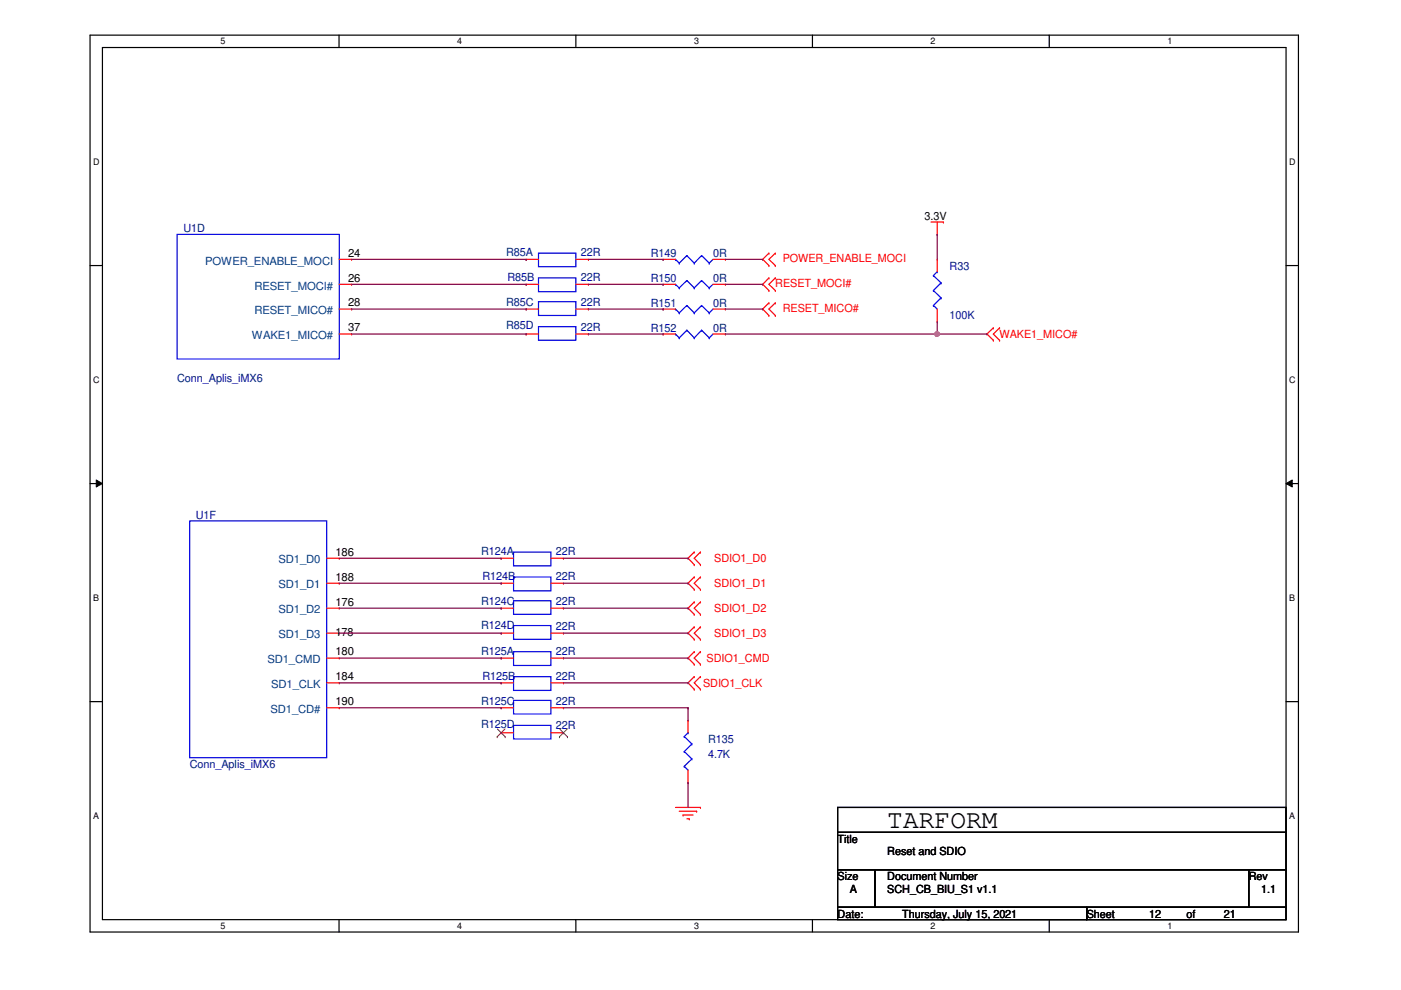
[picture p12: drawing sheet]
<svg xmlns="http://www.w3.org/2000/svg" width="297mm" height="210mm" viewBox="0 0 297 210" stroke-linecap="round" stroke-linejoin="round" font-family="sans-serif">
<path d="M19.1 7.5h256.2v190.1h-256.2zM21.7 10.1h251v184.9h-251z" fill="none" stroke="#000" stroke-width=".25"/>
<g fill="#fff">
<path d="M46.8 7.7h1v2.1h-1z"/>
<path d="M46.8 195.2h1v2.2h-1z"/>
</g>
<path d="M71.9 7.5v2.6M71.9 195v2.6" fill="none" stroke="#000" stroke-width=".25"/>
<g fill="#fff">
<path d="M96.9 7.7h1.1v2.1h-1.1z"/>
<path d="M96.9 195.2h1.1v2.2h-1.1z"/>
</g>
<path d="M122.1 7.5v2.6M122.1 195v2.6" fill="none" stroke="#000" stroke-width=".25"/>
<g fill="#fff">
<path d="M147.2 7.7h1v2.1h-1z"/>
<path d="M147.2 195.2h1v2.2h-1z"/>
</g>
<path d="M172.3 7.5v2.6M172.3 195v2.6" fill="none" stroke="#000" stroke-width=".25"/>
<g fill="#fff">
<path d="M197.3 7.7h1v2.1h-1z"/>
<path d="M197.3 195.2h1v2.2h-1z"/>
</g>
<path d="M222.5 7.5v2.6M222.5 195v2.6" fill="none" stroke="#000" stroke-width=".25"/>
<g fill="#fff">
<path d="M247.5 7.7h1v2.1h-1z"/>
<path d="M247.5 195.2h1v2.2h-1z"/>
<path d="M19.8 33.2h1.3v2.1h-1.3z"/>
<path d="M273.3 33.2h1.4v2.1h-1.4z"/>
<path d="M19.8 79.4h1.3v2.1h-1.3z"/>
<path d="M273.3 79.4h1.4v2.1h-1.4z"/>
</g>
<path d="M19.1 56.3h2.6M272.7 56.3h2.6" fill="none" stroke="#000" stroke-width=".25"/>
<g fill="#fff">
<path d="M19.8 125.6h1.2v2.2h-1.2z"/>
<path d="M273.3 125.6h1.3v2.2h-1.3z"/>
</g>
<path d="M19.1 102.5h2.6M272.7 102.5h2.6" fill="none" stroke="#000" stroke-width=".25"/>
<path d="M20.4 101.8l1.3 .7-1.3 .8zM272.7 102.5l1.3-.7v1.5z" fill="#000"/>
<path d="M20.4 101.8l1.3 .7-1.3 .8zM272.7 102.5l1.3-.7v1.5z" fill="none" stroke="#000" stroke-width=".21"/>
<g fill="#fff">
<path d="M19.8 171.9h1.2v2.1h-1.2z"/>
<path d="M273.3 171.9h1.3v2.1h-1.3z"/>
</g>
<path d="M19.1 148.8h2.6M272.7 148.8h2.6M177.6 171.2h95.1v5.3h-95.1zM177.6 176.5h95.1v7.9h-95.1zM177.6 184.4h7.9v8h-7.9zM177.6 192.4h52.8v2.6h-52.8zM185.5 184.4h79.3v8h-79.3zM230.4 192.4h42.3v2.6h-42.3zM264.8 184.4h7.9v8h-7.9z" fill="none" stroke="#000" stroke-width=".25"/>
<g fill="none" stroke="#f00" stroke-width=".25">
<path d="M71.9 55h2.6M74.5 55h.1M111.5 55h.1M111.5 55h2.7M122.1 55h2.7M124.8 55h.1M140.6 55h.1M140.6 55h2.6M151.2 55h2.6M153.8 55h.1M163 58.9h.1M163 53.7h.1"/>
<path d="M163 56.3h.1M163 58.9l-1.3 1.4 1.3 1.3M163 53.7l-1.3 1.3 1.3 1.3M164.4 58.9h.1M164.4 56.3h.1M164.4 53.7h.1M164.4 58.9l-1.4 1.4 1.4 1.3M164.4 53.7l-1.4 1.3 1.4 1.3M197.4 47.1h2.6M198.7 49.7h.1M198.7 55h.1M198.7 47.1v2.6"/>
<path d="M198.7 55v2.6M200 47.1h.1M71.9 65.5h2.6M71.9 60.3h2.6M71.9 70.8h2.6M74.5 60.3h.1M74.5 65.5h.1M74.5 70.8h.1M111.5 65.5h.1M111.5 70.8h.1M111.5 60.3h.1M111.5 65.5h2.7"/>
<path d="M111.5 60.3h2.7M111.5 70.8h2.7M122.1 65.5h2.7M122.1 60.3h2.7M122.1 70.8h2.7M124.8 65.5h.1M124.8 70.8h.1M124.8 60.3h.1M140.6 60.3h.1M140.6 65.5h.1M140.6 70.8h.1M140.6 65.5h2.6"/>
<path d="M140.6 60.3h2.6M140.6 70.8h2.6M151.2 65.5h2.6M151.2 60.3h2.6M151.2 70.8h2.6M153.8 60.3h.1M153.8 65.5h.1M153.8 70.8h.1M163 61.6h.1M163 64.2h.1M163 66.9h.1M163 64.2l-1.3 1.3 1.3 1.4"/>
<path d="M164.4 61.6h.1M164.4 66.9h.1M164.4 64.2h.1M164.4 64.2l-1.4 1.3 1.4 1.4M198.7 68.2h.1M198.7 65.5v2.7M210.6 69.5h.1M210.6 72.1h.1M210.6 69.5l-1.3 1.3 1.3 1.3M211.9 72.1h.1M211.9 69.5h.1M211.9 69.5l-1.3 1.3 1.3 1.3"/>
<path d="M69.3 118.4h2.6M71.9 118.4h.1M106.3 118.4h.1M106.3 118.4h2.6M116.8 118.4h2.7M119.5 118.4h.1M147.2 117.1h.1M147.2 119.7h.1M147.2 117.1l-1.3 1.3 1.3 1.3M148.5 119.7h.1M148.5 117.1h.1M148.5 117.1l-1.3 1.3 1.3 1.3"/>
<path d="M69.3 128.9h2.6M69.3 134.2h2.6M69.3 139.5h2.6M69.3 123.7h2.6M71.9 128.9h.1M71.9 134.2h.1M71.9 139.5h.1M71.9 123.7h.1M106.3 123.7h.1M106.3 128.9h.1M106.3 139.5h.1M106.3 134.2h.1"/>
<path d="M106.3 128.9h2.6M106.3 134.2h2.6M106.3 139.5h2.6M106.3 123.7h2.6M116.8 128.9h2.7M116.8 134.2h2.7M116.8 139.5h2.7M116.8 123.7h2.7M119.5 123.7h.1M119.5 128.9h.1M119.5 139.5h.1M119.5 134.2h.1"/>
<path d="M147.2 138.2h.1M147.2 122.3h.1M147.2 125h.1M147.2 127.6h.1M147.2 130.3h.1M147.2 132.9h.1M147.2 135.6h.1M147.2 138.2l-1.3 1.3 1.3 1.3M147.2 122.3l-1.3 1.4 1.3 1.3M147.2 127.6l-1.3 1.3 1.3 1.4M147.2 132.9l-1.3 1.3 1.3 1.4M148.5 138.2h.1"/>
<path d="M148.5 125h.1M148.5 122.3h.1M148.5 130.3h.1M148.5 127.6h.1M148.5 135.6h.1M148.5 132.9h.1M148.5 138.2l-1.3 1.3 1.3 1.3M148.5 122.3l-1.3 1.4 1.3 1.3M148.5 127.6l-1.3 1.3 1.3 1.4M148.5 132.9l-1.3 1.3 1.3 1.4M69.3 144.8h2.6M69.3 150.1h2.6"/>
<path d="M71.9 144.8h.1M71.9 150.1h.1M106.3 144.8h.1M106.3 150.1h.1M106.3 155.4h.1M106.3 144.8h2.6M106.3 150.1h2.6M106.3 155.4h2.6M116.8 144.8h2.7M116.8 150.1h2.7M116.8 155.4h2.7M119.5 144.8h.1"/>
<path d="M119.5 150.1h.1M119.5 155.4h.1M145.9 152.7h.1M145.9 152.7v2.7M147.2 140.8h.1M147.2 143.5h.1M147.2 146.1h.1M147.2 143.5l-1.3 1.3 1.3 1.3M148.5 140.8h.1M148.5 146.1h.1M148.5 143.5h.1M148.5 143.5l-1.3 1.3 1.3 1.3"/>
<path d="M143.2 171.2h5.3M144 172h3.7M144.8 172.8h.1M144.8 172.8h2.1M145.6 173.6h.5M145.9 165.9h.1M145.9 163.3v2.6M146.1 173.6h.1M147.7 172h.1M148.5 171.2h.1"/>
</g>
<g fill="none" stroke="#00f" stroke-width=".25">
<path d="M37.5 49.7h34.4v26.4h-34.4zM114.2 53.7h7.9v2.9h-7.9zM114.2 58.9h7.9v2.9h-7.9zM143.2 55h.1M143.2 55l.8 .8M144 55.8h.1M145.6 59.5h.1M145.6 54.2h.1M145.6 59.5l1.6 1.5M145.6 59.5l-1.6 1.5M145.6 54.2l1.6 1.6M145.6 54.2l-1.6 1.6"/>
<path d="M147.2 55.8h.1M148.8 59.5h.1M148.8 54.2h.1M148.8 59.5l1.6 1.5M148.8 59.5l-1.6 1.5M148.8 54.2l1.6 1.6M148.8 54.2l-1.6 1.6M150.4 55.8h.1M151.2 55l-.8 .8M197.9 58.4h.1M197.9 58.4l1.6 1.6M198.7 57.6h.1"/>
<path d="M198.7 57.6l-.8 .8M199.5 60h.1M199.5 60l-1.6 1.6M114.2 64h7.9v2.9h-7.9zM114.2 69.3h7.9v2.8h-7.9zM143.2 60.3h.1M143.2 65.5h.1M143.2 70.8h.1M143.2 60.3l.8 .7M143.2 65.5l.8 .8M143.2 70.8l.8 .8M144 61h.1"/>
<path d="M144 66.3h.1M144 71.6h.1M145.6 64.8h.1M145.6 70h.1M145.6 64.8l1.6 1.5M145.6 64.8l-1.6 1.5M145.6 70l1.6 1.6M145.6 70l-1.6 1.6M147.2 61h.1M147.2 66.3h.1M147.2 71.6h.1M148.8 64.8h.1"/>
<path d="M148.8 70h.1M148.8 64.8l1.6 1.5M148.8 64.8l-1.6 1.5M148.8 70l1.6 1.6M148.8 70l-1.6 1.6M150.4 61h.1M150.4 66.3h.1M150.4 71.6h.1M151.2 60.3l-.8 .7M151.2 65.5l-.8 .8M151.2 70.8l-.8 .8M197.9 64.8h.1"/>
<path d="M197.9 61.6h.1M197.9 64.8l.8 .7M197.9 61.6l1.6 1.6M199.5 63.2h.1M199.5 63.2l-1.6 1.6M40.2 110.4h29.1v50.3h-29.1zM108.9 117.1h7.9v2.9h-7.9zM108.9 122.3h7.9v3h-7.9zM108.9 127.4h7.9v2.9h-7.9zM108.9 138.2h7.9v2.9h-7.9zM108.9 132.6h7.9v3h-7.9zM108.9 143.5h7.9v2.9h-7.9z"/>
<path d="M108.9 148.5h7.9v2.9h-7.9zM108.9 153.8h7.9v2.9h-7.9zM145.1 159.3h.1M145.1 156.2h.1M145.1 159.3l1.6 1.6M145.1 156.2l1.6 1.5M145.9 155.4h.1M145.9 155.4l-.8 .8M146.7 157.7h.1M146.7 157.7l-1.6 1.6M145.1 162.5h.1M145.1 162.5l.8 .8"/>
<path d="M146.7 160.9h.1M146.7 160.9l-1.6 1.6"/>
</g>
<path d="M105.4 156.2h.1M105.5 154.6l1.6 1.6M107.1 154.6l-1.7 1.6M107.1 156.2h.1M118.6 156.2h.1M118.7 154.6l1.6 1.6M120.3 154.6l-1.7 1.6M120.3 156.2h.1" fill="none" stroke="#804000" stroke-width=".21"/>
<g fill="none" stroke="#800040" stroke-width=".25">
<path d="M74.5 55h37M111.5 55h.1M124.8 55h15.8M140.6 55h.1M153.8 55h7.9M161.7 55h.1M198.7 49.7h.1M198.7 49.7v5.3M74.5 60.3h37M74.5 65.5h37M74.5 70.8h37M111.5 60.3h.1"/>
<path d="M111.5 65.5h.1M111.5 70.8h.1M124.8 60.3h15.8M124.8 65.5h15.8M124.8 70.8h15.8M140.6 60.3h.1M140.6 70.8h.1M140.6 65.5h.1M153.8 60.3h7.9M153.8 65.5h7.9M153.8 70.8h55.5M161.7 60.3h.1"/>
<path d="M161.7 65.5h.1M198.7 70.8h.1M198.7 68.2v2.6M209.3 70.8h.1M71.9 118.4h34.4M106.3 118.4h.1M119.5 118.4h26.4M145.9 118.4h.1M71.9 123.7h34.4M71.9 128.9h34.4M71.9 134.2h34.4M71.9 139.5h34.4"/>
<path d="M106.3 123.7h.1M106.3 128.9h.1M106.3 134.2h.1M106.3 139.5h.1M119.5 123.7h26.4M119.5 128.9h26.4M119.5 134.2h26.4M119.5 139.5h26.4M145.9 134.2h.1M145.9 128.9h.1M145.9 123.7h.1M145.9 139.5h.1"/>
<path d="M71.9 144.8h34.4M71.9 150.1h34.4M106.3 144.8h.1M106.3 150.1h.1M119.5 144.8h26.4M119.5 150.1h26.4M145.9 144.8h.1M145.9 150.1h.1M145.9 150.1v2.6M145.9 165.9h.1M145.9 165.9v5.3"/>
</g>
<circle cx="198.7" cy="70.8" r=".51" fill="#f0f"/>
<circle cx="198.7" cy="70.8" r=".51" fill="none" stroke="#f0f" stroke-width=".25"/>
<circle cx="198.7" cy="70.8" r=".51" fill="#f0f"/>
<circle cx="198.7" cy="70.8" r=".51" fill="none" stroke="#f0f" stroke-width=".25"/>
<text font-size="5.5" x="188.1" y="175.6">TARFORM</text>
<g font-size="2.4">
<text x="196" y="46.6">3.3V</text>
<text x="73.8" y="54.4">24</text>
<text x="73.8" y="59.7">26</text>
<text x="73.8" y="65">28</text>
<text x="73.8" y="70.3">37</text>
<text x="71.1" y="117.8">186</text>
<text x="71.1" y="123.1">188</text>
<text x="71.1" y="128.4">176</text>
<text x="71.1" y="134.8">178</text>
<text x="71.1" y="139">180</text>
<text x="71.1" y="144.2">184</text>
<text x="71.1" y="149.5">190</text>
<text x="177.6" y="178.7">Title</text>
<text x="188.1" y="181.4">Reset and SDIO</text>
<text x="177.6" y="186.6">Size</text>
<text x="180.2" y="189.3">A</text>
<text x="188.1" y="186.6">Document Number</text>
<text x="188.1" y="189.3">SCH_CB_BIU_S1 v1.1</text>
<text x="264.8" y="186.6">Rev</text>
<text x="267.4" y="189.3">1.1</text>
<text x="177.6" y="194.6">Date:</text>
<text x="191.3" y="194.6">Thursday, July 15, 2021</text>
<text x="230.4" y="194.6">Sheet</text>
<text x="243.6" y="194.6">12</text>
<text x="251.5" y="194.6">of</text>
<text x="259.5" y="194.6">21</text>
</g>
<g font-size="2.4" fill="#000080">
<text x="38.9" y="49.3">U1D</text>
<text x="107.3" y="54.3">R85A</text>
<text x="107.6" y="59.6">R85B</text>
<text x="123.1" y="54.3">22R</text>
<text x="123.1" y="59.6">22R</text>
<text x="138" y="59.8">R150</text>
<text x="138" y="54.5">R149</text>
<text x="151.2" y="59.8">0R</text>
<text x="151.2" y="54.5">0R</text>
<text x="201.3" y="57.2">R33</text>
<text x="107.3" y="64.9">R85C</text>
<text x="123.1" y="64.9">22R</text>
<text x="138" y="65.1">R151</text>
<text x="151.2" y="65.1">0R</text>
<text x="107.3" y="69.8">R85D</text>
<text x="123.1" y="70.1">22R</text>
<text x="138" y="70.4">R152</text>
<text x="151.2" y="70.4">0R</text>
<text x="201.3" y="67.7">100K</text>
<text x="37.5" y="80.9">Conn_Aplis_iMX6</text>
<text x="41.5" y="110">U1F</text>
<text x="102" y="117.7">R124A</text>
<text x="117.9" y="117.7">22R</text>
<text x="102.3" y="123">R124B</text>
<text x="117.9" y="123">22R</text>
<text x="102" y="128.2">R124C</text>
<text x="117.9" y="128.2">22R</text>
<text x="102" y="133.3">R124D</text>
<text x="117.9" y="133.5">22R</text>
<text x="102" y="138.8">R125A</text>
<text x="117.9" y="138.8">22R</text>
<text x="102" y="149.4">R125C</text>
<text x="102.3" y="144.1">R125B</text>
<text x="117.9" y="149.4">22R</text>
<text x="117.9" y="144.1">22R</text>
<text x="102" y="154.4">R125D</text>
<text x="117.9" y="154.6">22R</text>
<text x="150.1" y="157.6">R135</text>
<text x="150.1" y="160.7">4.7K</text>
<text x="40.2" y="162.9">Conn_Aplis_iMX6</text>
</g>
<g font-size="2.4" fill="#004080">
<text x="43.5" y="56.1">POWER_ENABLE_MOCI</text>
<text x="53.9" y="61.4">RESET_MOCI#</text>
<text x="53.4" y="71.9">WAKE1_MICO#</text>
<text x="53.9" y="66.6">RESET_MICO#</text>
<text x="59.1" y="119.5">SD1_D0</text>
<text x="59.1" y="124.8">SD1_D1</text>
<text x="59.1" y="130">SD1_D2</text>
<text x="59.1" y="135.3">SD1_D3</text>
<text x="56.7" y="140.6">SD1_CMD</text>
<text x="57.5" y="145.9">SD1_CLK</text>
<text x="57.4" y="151.2">SD1_CD#</text>
</g>
<g font-size="2.4" fill="#f00">
<text x="165.9" y="55.6">POWER_ENABLE_MOCI</text>
<text x="164.4" y="60.9">RESET_MOCI#</text>
<text x="165.9" y="66.2">RESET_MICO#</text>
<text x="211.9" y="71.7">WAKE1_MICO#</text>
<text x="151.4" y="119.3">SDIO1_D0</text>
<text x="151.4" y="124.5">SDIO1_D1</text>
<text x="151.4" y="129.8">SDIO1_D2</text>
<text x="151.4" y="135.1">SDIO1_D3</text>
<text x="149.8" y="140.4">SDIO1_CMD</text>
<text x="149.1" y="145.7">SDIO1_CLK</text>
</g>
<g font-size="1.9">
<text x="46.8" y="9.4">5</text>
<text x="96.9" y="9.4">4</text>
<text x="147.2" y="9.4">3</text>
<text x="197.3" y="9.4">2</text>
<text x="247.5" y="9.4">1</text>
<text x="19.8" y="34.9">D</text>
<text x="273.3" y="34.9">D</text>
<text x="19.8" y="81.1">C</text>
<text x="273.3" y="81.1">C</text>
<text x="19.8" y="127.3">B</text>
<text x="273.3" y="127.3">B</text>
<text x="19.8" y="173.6">A</text>
<text x="273.3" y="173.6">A</text>
<text x="46.8" y="196.9">5</text>
<text x="96.9" y="196.9">4</text>
<text x="147.2" y="196.9">3</text>
<text x="197.3" y="196.9">2</text>
<text x="247.5" y="196.9">1</text>
</g>
</svg>
